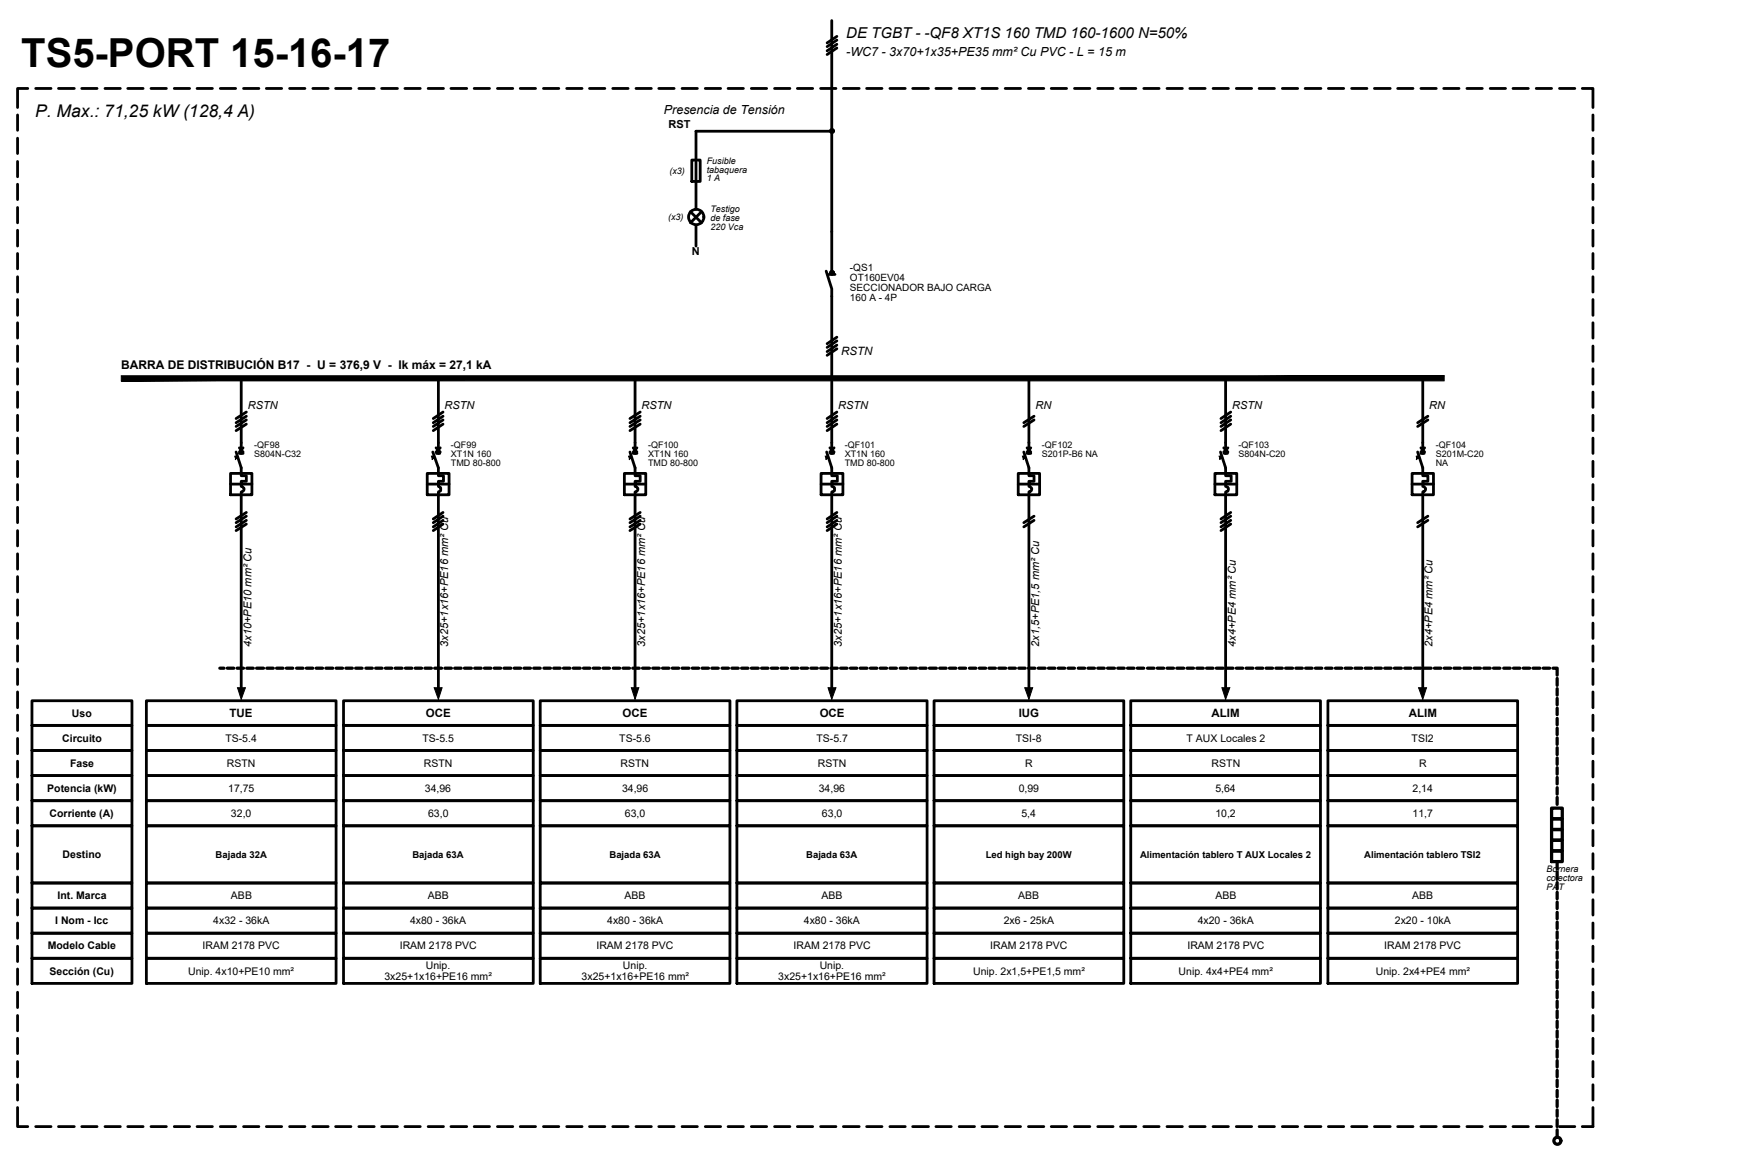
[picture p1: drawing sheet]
<svg xmlns="http://www.w3.org/2000/svg" width="159mm" height="106mm" viewBox="0 0 159 106" stroke-linecap="round" stroke-linejoin="round" font-family="sans-serif">
<!-- layer: UNI-MARCO -->
<g fill="none" stroke="#000" stroke-width=".25">
<path d="M1.6 10.5v1.4M1.6 12.6v1.4M1.6 14.7v1.4M1.6 16.8v1.4M1.6 18.9v1.4M2.5 8.1h-.9v1.7M3.2 8.1h1.4M5.3 8.1h1.5M7.4 8.1h1.4M9.6 8.1h1.4M11.6 8.1h1.4M13.7 8.1h1.4"/>
<path d="M15.9 8.1h1.4M17.9 8.1h1.4M20.1 8.1h1.4M22.2 8.1h1.4M24.2 8.1h1.4M26.4 8.1h1.4M28.5 8.1h1.4M30.6 8.1h1.4M32.7 8.1h1.4M34.7 8.1h1.5M36.9 8.1h1.4M39 8.1h1.4"/>
<path d="M41.1 8.1h1.4M43.2 8.1h1.4M45.3 8.1h1.4M47.4 8.1h1.4M49.5 8.1h1.4M51.6 8.1h1.4M53.7 8.1h1.4M55.8 8.1h1.4M57.9 8.1h1.4M60 8.1h1.4M62.1 8.1h1.4M64.2 8.1h1.4"/>
<path d="M66.3 8.1h1.4M68.4 8.1h1.4M70.5 8.1h1.4M72.6 8.1h1.4M74.7 8.1h1.4M76.8 8.1h1.4M78.9 8.1h1.4M81 8.1h1.4M83.1 8.1h1.4M85.2 8.1h1.4M87.3 8.1h1.4M89.4 8.1h1.4"/>
<path d="M91.5 8.1h1.4M93.6 8.1h1.4M95.7 8.1h1.4M97.8 8.1h1.4M99.9 8.1h1.4M102 8.1h1.4M104.1 8.1h1.4M106.2 8.1h1.4M108.3 8.1h1.4M110.4 8.1h1.4M112.6 8.1h1.4M114.6 8.1h1.4"/>
<path d="M116.7 8.1h1.4M118.8 8.1h1.5M120.9 8.1h1.4M123.1 8.1h1.4M125.1 8.1h1.5M127.2 8.1h1.4M129.4 8.1h1.4M131.4 8.1h1.4M133.6 8.1h1.3M135.7 8.1h1.4M137.7 8.1h1.4M139.9 8.1h1.4"/>
<path d="M142 8.1h1.4M144.1 8.1h.9v1.7M145 10.5v1.4M145 12.6v1.4M145 14.7v1.4M145 16.8v1.4M145 18.9v1.4M1.6 21v1.4M1.6 23.1v1.4M1.6 25.2v1.4M1.6 27.3v1.4M1.6 29.4v1.4"/>
<path d="M1.6 31.5v1.4M1.6 33.6v1.4M1.6 35.7v1.4M1.6 37.8v1.4M1.6 39.9v1.4M145 21v1.4M145 23.1v1.4M145 25.2v1.4M145 27.3v1.4M145 29.4v1.4M145 31.5v1.4M145 33.6v1.4"/>
<path d="M145 35.7v1.4M145 37.8v1.4M145 39.9v1.4M1.6 42v1.4M1.6 44.1v1.4M1.6 46.2v1.4M1.6 48.3v1.4M1.6 50.4v1.4M1.6 52.5v1.4M1.6 54.6v1.4M1.6 56.7v1.4M1.6 58.8v1.4"/>
<path d="M145 42v1.4M145 44.1v1.4M145 46.2v1.4M145 48.3v1.4M145 50.4v1.4M145 52.5v1.4M145 54.6v1.4M145 56.7v1.4M145 58.8v1.4M1.6 60.9v1.4M1.6 63v1.4M1.6 65.1v1.4"/>
<path d="M1.6 67.2v1.4M1.6 69.3v1.5M1.6 71.4v1.4M1.6 73.5v1.4M1.6 75.6v1.4M1.6 77.7v1.4M1.6 79.9v1.3M145 60.9v1.4M145 63v1.4M145 65.1v1.4M145 67.2v1.4M145 69.3v1.5"/>
<path d="M145 71.4v1.4M145 73.5v1.4M145 75.6v1.4M145 77.7v1.4M145 79.9v1.3M1.6 81.9v1.4M1.6 84v1.4M1.6 86.2v1.4M1.6 88.2v1.4M1.6 90.4v1.3M1.6 92.5v1.4M1.6 94.5v1.4"/>
<path d="M1.6 96.7v1.4M1.6 98.8v1.4M145 81.9v1.4M145 84v1.4M145 86.2v1.4M145 88.2v1.4M145 90.4v1.3M145 92.5v1.4M145 94.5v1.4M145 96.7v1.4M145 98.8v1.4M1.6 100.8v1.8h.9"/>
<path d="M3.2 102.6h1.4M5.3 102.6h1.5M7.4 102.6h1.4M9.6 102.6h1.4M11.6 102.6h1.4M13.7 102.6h1.4M15.9 102.6h1.4M17.9 102.6h1.4M20.1 102.6h1.4M22.2 102.6h1.4M24.2 102.6h1.4M26.4 102.6h1.4"/>
<path d="M28.5 102.6h1.4M30.6 102.6h1.4M32.7 102.6h1.4M34.7 102.6h1.5M36.9 102.6h1.4M39 102.6h1.4M41.1 102.6h1.4M43.2 102.6h1.4M45.3 102.6h1.4M47.4 102.6h1.4M49.5 102.6h1.4M51.6 102.6h1.4"/>
<path d="M53.7 102.6h1.4M55.8 102.6h1.4M57.9 102.6h1.4M60 102.6h1.4M62.1 102.6h1.4M64.2 102.6h1.4M66.3 102.6h1.4M68.4 102.6h1.4M70.5 102.6h1.4M72.6 102.6h1.4M74.7 102.6h1.4M76.8 102.6h1.4"/>
<path d="M78.9 102.6h1.4M81 102.6h1.4M83.1 102.6h1.4M85.2 102.6h1.4M87.3 102.6h1.4M89.4 102.6h1.4M91.5 102.6h1.4M93.6 102.6h1.4M95.7 102.6h1.4M97.8 102.6h1.4M99.9 102.6h1.4M102 102.6h1.4"/>
<path d="M104.1 102.6h1.4M106.2 102.6h1.4M108.3 102.6h1.4M110.4 102.6h1.4M112.6 102.6h1.4M114.6 102.6h1.4M116.7 102.6h1.4M118.8 102.6h1.5M120.9 102.6h1.4M123.1 102.6h1.4M125.1 102.6h1.5M127.2 102.6h1.4"/>
<path d="M129.4 102.6h1.4M131.4 102.6h1.4M133.6 102.6h1.3M135.7 102.6h1.4M137.7 102.6h1.4M139.9 102.6h1.4M142 102.6h1.4M145 100.8v1.8h-.9"/>
</g>
<!-- layer: UNI-LIN -->
<g fill="none" stroke="#000" stroke-width=".25">
<path d="M62.9 19.3l1 1M63 14.6h.7v1.9h-.7zM63.9 19.3l-1 1M75.7 11.9h-12.3v7.2M75.7 1.9v22.8M76.2 4.4l-.9 .6M76.2 4l-.9 .6M76.2 3.7l-.9 .5M76.2 3.3l-.9 .6M22 34.5v6.8M22.4 38.6l-.9 .6M22.4 38.2l-.9 .6"/>
<path d="M22.4 37.9l-.9 .6M22.4 37.5l-.9 .6M39.9 34.5v6.8M40.3 38.6l-.9 .6M40.3 38.2l-.9 .6M40.3 37.9l-.9 .6M40.3 37.5l-.9 .6M57.8 34.5v6.8M58.3 38.6l-.9 .6M58.3 38.2l-.9 .6M58.3 37.9l-.9 .6M58.3 37.5l-.9 .6"/>
<path d="M63.4 20.5v1.9M75.2 24.7l.5 1.6v15M75.5 25h.5M76.2 31.8l-.9 .6M76.2 31.4l-.9 .6M76.2 31l-.9 .6M76.2 30.7l-.9 .6M76.2 38.6l-.9 .6M76.2 38.2l-.9 .6M76.2 37.9l-.9 .6M76.2 37.5l-.9 .6M93.7 34.5v6.8"/>
<path d="M94.1 38.2l-.9 .6M94.1 37.9l-.9 .6M111.6 34.5v6.8M112 38.6l-.8 .6M112 38.2l-.8 .6M112 37.9l-.8 .6M112 37.5l-.8 .6M129.5 34.5v6.8M130 38.2l-.9 .6M130 37.9l-.9 .6M21 43.1h1.9v2h-1.9zM21 44.1h1.9"/>
<path d="M21.5 41.2l.5 1.4v.7h.4v.5h-.4v.5a.25 .25 0 0 1 .2 .2 .25 .25 0 0 1-.2 .3v18M21.8 40.8l.3 .4M21.8 41.3h.3M22.1 40.8l-.3 .4M22.4 47.7l-.9 .6M22.4 47.4l-.9 .6M22.4 47l-.9 .6M22.4 46.7l-.9 .6M38.9 43.1h2v2h-2zM38.9 44.1h2M39.4 41.2l.5 1.4v.7h.5v.5h-.5v.5a.26 .26 0 0 1 .2 .2 .26 .26 0 0 1-.2 .3v18M39.7 40.8l.4 .4"/>
<path d="M39.7 41.3h.3M40.1 40.8l-.4 .4M40.3 47.7l-.9 .6M40.3 47.4l-.9 .6M40.3 47l-.9 .6M40.3 46.7l-.9 .6M56.8 43.1h2v2h-2zM56.8 44.1h2M57.4 41.2l.4 1.4v.7h.5v.5h-.5v.5a.25 .25 0 0 1 .3 .2 .25 .25 0 0 1-.3 .3v18M57.6 41.3h.4M57.6 40.8l.4 .4M58 40.8l-.4 .4"/>
<path d="M58.3 47.7l-.9 .6M58.3 47.4l-.9 .6M58.3 47l-.9 .6M58.3 46.7l-.9 .6M74.8 43.1h1.9v2h-1.9zM74.8 44.1h1.9M75.3 41.2l.4 1.4v.7h.5v.5h-.5v.5a.25 .25 0 0 1 .3 .2 .25 .25 0 0 1-.3 .3v18M75.6 40.8l.3 .4M75.6 41.3h.3M75.9 40.8l-.3 .4M76.2 47.7l-.9 .6M76.2 47.4l-.9 .6"/>
<path d="M76.2 47l-.9 .6M76.2 46.7l-.9 .6M92.7 43.1h1.9v2h-1.9zM92.7 44.1h1.9M93.2 41.2l.5 1.4v.7h.4v.5h-.4v.5a.25 .25 0 0 1 .2 .2 .25 .25 0 0 1-.2 .3v18M93.5 41.3h.3M93.5 40.8l.3 .4M93.8 40.8l-.3 .4M94.1 47.4l-.9 .6M94.1 47l-.9 .6M110.6 43.1h2v2h-2zM110.6 44.1h2"/>
<path d="M111.1 41.2l.5 1.4v.7h.5v.5h-.5v.5a.25 .25 0 0 1 .2 .2 .25 .25 0 0 1-.2 .3v18M111.4 40.8l.4 .4M111.5 41.3h.3M111.8 40.8l-.4 .4M112 47.7l-.8 .6M112 47.4l-.8 .6M112 47l-.8 .6M112 46.7l-.8 .6M128.6 43.1h1.9v2h-1.9zM128.6 44.1h1.9M129.1 41.2l.4 1.4v.7h.5v.5h-.5v.5a.25 .25 0 0 1 .3 .2 .25 .25 0 0 1-.3 .3v18M129.4 41.3h.3"/>
<path d="M129.4 40.8l.3 .4M129.7 40.8l-.3 .4M130 47.4l-.9 .6M130 47l-.9 .6"/>
<circle cx="63.4" cy="19.8" r=".7"/>
<circle cx="75.7" cy="11.9" r=".15"/>
<circle cx="75.7" cy="24.8" r=".15"/>
</g>
<!-- layer: UNI-BARRA -->
<path d="M11 34.2v.5l120.5-.5zM11 34.7l120.5-.5v.5z" fill="#000" stroke="#000" stroke-width=".09"/>
<!-- layer: UNI-TABLA -->
<g fill="none" stroke="#000" stroke-width=".25">
<path d="M2.9 63.8h9.1v2.3h-9.1zM2.9 66.1h9.1v2.2h-9.1zM2.9 68.3h9.1v2.3h-9.1zM2.9 70.6h9.1v2.3h-9.1zM2.9 72.9h9.1v2.3h-9.1zM2.9 75.2h9.1v5.2h-9.1zM13.3 63.8h17.3v2.3h-17.3zM13.3 66.1h17.3v2.2h-17.3zM13.3 68.3h17.3v2.3h-17.3zM13.3 70.6h17.3v2.3h-17.3zM13.3 72.9h17.3v2.3h-17.3zM13.3 75.2h17.3v5.2h-17.3z"/>
<path d="M31.3 63.8h17.2v2.3h-17.2zM31.3 66.1h17.2v2.2h-17.2zM31.3 68.3h17.2v2.3h-17.2zM31.3 70.6h17.2v2.3h-17.2zM31.3 72.9h17.2v2.3h-17.2zM31.3 75.2h17.2v5.2h-17.2zM49.2 63.8h17.3v2.3h-17.3zM49.2 66.1h17.3v2.2h-17.3zM49.2 68.3h17.3v2.3h-17.3zM49.2 70.6h17.3v2.3h-17.3zM49.2 72.9h17.3v2.3h-17.3zM49.2 75.2h17.3v5.2h-17.3z"/>
<path d="M67.1 63.8h17.3v2.3h-17.3zM67.1 66.1h17.3v2.2h-17.3zM67.1 68.3h17.3v2.3h-17.3zM67.1 70.6h17.3v2.3h-17.3zM67.1 72.9h17.3v2.3h-17.3zM67.1 75.2h17.3v5.2h-17.3zM85 63.8h17.3v2.3h-17.3zM85 66.1h17.3v2.2h-17.3zM85 68.3h17.3v2.3h-17.3zM85 70.6h17.3v2.3h-17.3zM85 72.9h17.3v2.3h-17.3zM85 75.2h17.3v5.2h-17.3z"/>
<path d="M102.9 63.8h17.3v2.3h-17.3zM102.9 66.1h17.3v2.2h-17.3zM102.9 68.3h17.3v2.3h-17.3zM102.9 70.6h17.3v2.3h-17.3zM102.9 72.9h17.3v2.3h-17.3zM102.9 75.2h17.3v5.2h-17.3zM120.9 63.8h17.3v2.3h-17.3zM120.9 66.1h17.3v2.2h-17.3zM120.9 68.3h17.3v2.3h-17.3zM120.9 70.6h17.3v2.3h-17.3zM120.9 72.9h17.3v2.3h-17.3zM120.9 75.2h17.3v5.2h-17.3z"/>
<path d="M2.9 80.4h9.1v2.3h-9.1zM2.9 82.7h9.1v2.3h-9.1zM2.9 85h9.1v2.3h-9.1zM2.9 87.3h9.1v2.2h-9.1zM13.3 80.4h17.3v2.3h-17.3zM13.3 82.7h17.3v2.3h-17.3zM13.3 85h17.3v2.3h-17.3zM13.3 87.3h17.3v2.2h-17.3zM31.3 80.4h17.2v2.3h-17.2zM31.3 82.7h17.2v2.3h-17.2zM31.3 85h17.2v2.3h-17.2zM31.3 87.3h17.2v2.2h-17.2z"/>
<path d="M49.2 80.4h17.3v2.3h-17.3zM49.2 82.7h17.3v2.3h-17.3zM49.2 85h17.3v2.3h-17.3zM49.2 87.3h17.3v2.2h-17.3zM67.1 80.4h17.3v2.3h-17.3zM67.1 82.7h17.3v2.3h-17.3zM67.1 85h17.3v2.3h-17.3zM67.1 87.3h17.3v2.2h-17.3zM85 80.4h17.3v2.3h-17.3zM85 82.7h17.3v2.3h-17.3zM85 85h17.3v2.3h-17.3zM85 87.3h17.3v2.2h-17.3z"/>
<path d="M102.9 80.4h17.3v2.3h-17.3zM102.9 82.7h17.3v2.3h-17.3zM102.9 85h17.3v2.3h-17.3zM102.9 87.3h17.3v2.2h-17.3zM120.9 80.4h17.3v2.3h-17.3zM120.9 82.7h17.3v2.3h-17.3zM120.9 85h17.3v2.3h-17.3zM120.9 87.3h17.3v2.2h-17.3z"/>
</g>
<!-- layer: UNI-LIN -->
<g fill="#000" stroke="#000" stroke-width=".09">
<path d="M21.6 62.6h.7l-.3 1.1zM39.5 62.6h.7l-.3 1.1zM57.5 62.6h.7l-.4 1.1zM75.4 62.6h.7l-.4 1.1zM93.3 62.6h.7l-.3 1.1zM111.2 62.6h.8l-.4 1.1zM129.1 62.6h.8l-.4 1.1z"/>
<path d="M21.6 41.5l.1 .2-.2 .1zM21.4 41.5l.1 .3 .1-.3z"/>
<path d="M39.5 41.5l.1 .2-.2 .1zM39.3 41.5l.1 .3 .1-.3z"/>
<path d="M57.4 41.5l.1 .2-.2 .1zM57.2 41.5l.1 .3 .1-.3z"/>
<path d="M75.4 41.5l.1 .2-.3 .1zM75.1 41.5l.1 .3 .2-.3z"/>
<path d="M93.3 41.5l.1 .2-.2 .1zM93.1 41.5l.1 .3 .1-.3z"/>
<path d="M111.2 41.5l.1 .2-.2 .1zM111 41.5l.1 .3 .1-.3z"/>
<path d="M129.1 41.5l.1 .2-.2 .1zM128.9 41.5l.1 .3 .1-.3z"/>
</g>
<!-- layer: UNI-PAT -->
<g fill="none" stroke="#000" stroke-width=".3">
<path d="M20 60.8h.4M20.7 60.8h.6M21.6 60.8h.6M22.5 60.8h.6M23.4 60.8h.6M24.3 60.8h.6M25.2 60.8h.6M26.1 60.8h.6M27 60.8h.6M27.9 60.8h.6M28.8 60.8h.6M29.7 60.8h.6"/>
<path d="M30.6 60.8h.6M31.5 60.8h.6M32.4 60.8h.6M33.3 60.8h.6M34.2 60.8h.6M35.1 60.8h.6M36 60.8h.6M36.9 60.8h.6M37.8 60.8h.6M38.7 60.8h.6M39.6 60.8h.6M40.5 60.8h.6"/>
<path d="M41.4 60.8h.6M42.3 60.8h.6M43.2 60.8h.6M44.1 60.8h.6M45 60.8h.6M45.9 60.8h.6M46.8 60.8h.6M47.7 60.8h.6M48.6 60.8h.6M49.5 60.8h.6M50.4 60.8h.6M51.3 60.8h.6"/>
<path d="M52.2 60.8h.6M53.1 60.8h.6M54 60.8h.6M54.9 60.8h.6M55.8 60.8h.6M56.7 60.8h.6M57.6 60.8h.6M58.5 60.8h.6M59.4 60.8h.6M60.3 60.8h.6M61.2 60.8h.6M62.1 60.8h.6"/>
<path d="M63 60.8h.6M63.9 60.8h.6M64.8 60.8h.6M65.7 60.8h.6M66.6 60.8h.6M67.5 60.8h.6M68.4 60.8h.6M69.3 60.8h.6M70.2 60.8h.6M71.1 60.8h.6M72 60.8h.6M72.9 60.8h.6"/>
<path d="M73.8 60.8h.6M74.7 60.8h.6M75.6 60.8h.6M76.5 60.8h.6M77.4 60.8h.6M78.3 60.8h.6M79.2 60.8h.6M80.1 60.8h.6M81 60.8h.6M81.9 60.8h.6M82.8 60.8h.6M83.7 60.8h.6"/>
<path d="M84.6 60.8h.6M85.5 60.8h.6M86.4 60.8h.6M87.3 60.8h.6M88.3 60.8h.5M89.1 60.8h.6M90 60.8h.6M90.9 60.8h.7M91.9 60.8h.5M92.7 60.8h.6M93.6 60.8h.6M94.5 60.8h.7"/>
<path d="M95.5 60.8h.5M96.3 60.8h.6M97.2 60.8h.6M98.2 60.8h.6M99.1 60.8h.5M99.9 60.8h.6M100.8 60.8h.7M101.8 60.8h.6M102.6 60.8h.6M103.5 60.8h.6M104.5 60.8h.6M105.4 60.8h.6"/>
<path d="M106.2 60.8h.6M107.1 60.8h.7M108.1 60.8h.6M109 60.8h.5M109.8 60.8h.6M110.7 60.8h.7M111.7 60.8h.6M112.6 60.8h.5M113.4 60.8h.7M114.4 60.8h.6M115.3 60.8h.6M116.2 60.8h.5"/>
<path d="M117 60.8h.7M118 60.8h.6M118.9 60.8h.6M119.8 60.8h.5M120.7 60.8h.6M121.6 60.8h.6M122.5 60.8h.6M123.3 60.8h.7M124.3 60.8h.6M125.2 60.8h.6M126.1 60.8h.6M126.9 60.8h.7"/>
<path d="M127.9 60.8h.6M128.8 60.8h.6M129.7 60.8h.6M130.6 60.8h.6M131.5 60.8h.6M132.4 60.8h.6M133.3 60.8h.6M134.2 60.8h.6M135.1 60.8h.6M136 60.8h.6M136.9 60.8h.6M137.8 60.8h.6"/>
<path d="M138.7 60.8h.6M139.6 60.8h.6M140.5 60.8h.6M141.3 77.5h.9v1h-.9zM141.3 76.5h.9v1h-.9zM141.3 75.5h.9v1h-.9zM141.3 74.6h.9v.9h-.9zM141.3 73.6h.9v1h-.9zM141.4 60.8h.4v.7M141.8 61.8v.6M141.8 62.7v.6M141.8 63.6v.6"/>
<path d="M141.8 64.5v.6M141.8 65.4v.6M141.8 66.3v.6M141.8 67.2v.6M141.8 68.1v.6M141.8 69v.6M141.8 69.9v.6M141.8 70.8v.6M141.8 71.7v.6M141.8 72.6v.6M141.8 78.5v.6M141.8 79.4v.7"/>
<path d="M141.8 80.4v.6M141.8 81.2v.6M141.8 82.1v.6M141.8 83.1v.6M141.8 84v.6M141.8 84.8v.6M141.8 85.7v.7M141.8 86.7v.6M141.8 87.6v.5M141.8 88.4v.6M141.8 89.3v.7M141.8 90.3v.6"/>
<path d="M141.8 91.2v.5M141.8 92v.7M141.8 93v.6M141.8 93.9v.6M141.8 94.8v.5M141.8 95.6v.7M141.8 96.6v.6M141.8 97.5v.6M141.8 98.4v.5M141.8 99.3v.6M141.8 100.2v.6M141.8 101.1v.6"/>
<path d="M141.8 102v.6M141.8 102.9v.7"/>
<circle cx="141.8" cy="103.9" r=".32"/>
</g>
<text font-size="3.6" x="1.9" y="6.1">TS5-PORT 15-16-17</text>
<text font-size="1.6" x="3.2" y="10.7">P. Max.: 71,25 kW (128,4 A)</text>
<text font-size="1.4" x="77" y="3.5">DE TGBT - -QF8 XT1S 160 TMD 160-1600 N=50%</text>
<g font-size="1.1">
<text x="77" y="5.1">-WC7 - 3x70+1x35+PE35 mm² Cu PVC - L = 15 m</text>
<text x="60.4" y="10.3">Presencia de Tensión</text>
<text x="11" y="33.6">BARRA DE DISTRIBUCIÓN B17 - U = 376,9 V - Ik máx = 27,1 kA</text>
</g>
<g font-size="1">
<text x="60.9" y="11.7">RST</text>
<text x="63" y="23.2">N</text>
<text x="76.6" y="32.4">RSTN</text>
<text x="22.6" y="37.2">RSTN</text>
<text x="40.5" y="37.2">RSTN</text>
<text x="58.4" y="37.2">RSTN</text>
<text x="76.3" y="37.2">RSTN</text>
<text x="94.3" y="37.2">RN</text>
<text x="112.2" y="37.2">RSTN</text>
<text x="130.1" y="37.2">RN</text>
<text x="22.9" y="58.9" transform="rotate(-90 22.9 58.9)">4x10+PE10 mm² Cu</text>
<text x="40.8" y="58.9" transform="rotate(-90 40.8 58.9)">3x25+1x16+PE16 mm² Cu</text>
<text x="58.7" y="58.9" transform="rotate(-90 58.7 58.9)">3x25+1x16+PE16 mm² Cu</text>
<text x="76.7" y="58.9" transform="rotate(-90 76.7 58.9)">3x25+1x16+PE16 mm² Cu</text>
<text x="94.6" y="58.9" transform="rotate(-90 94.6 58.9)">2x1,5+PE1,5 mm² Cu</text>
<text x="112.5" y="58.9" transform="rotate(-90 112.5 58.9)">4x4+PE4 mm² Cu</text>
<text x="130.4" y="58.9" transform="rotate(-90 130.4 58.9)">2x4+PE4 mm² Cu</text>
<text x="6.6" y="65.3">Uso</text>
<text x="20.9" y="65.3">TUE</text>
<text x="38.8" y="65.3">OCE</text>
<text x="56.7" y="65.3">OCE</text>
<text x="74.6" y="65.3">OCE</text>
<text x="92.7" y="65.3">IUG</text>
<text x="110.3" y="65.3">ALIM</text>
<text x="128.3" y="65.3">ALIM</text>
<text x="5.7" y="67.6">Circuito</text>
<text x="6.4" y="69.8">Fase</text>
<text x="20.5" y="67.6">TS-5.4</text>
<text x="20.6" y="69.8">RSTN</text>
<text x="38.5" y="67.6">TS-5.5</text>
<text x="38.6" y="69.8">RSTN</text>
<text x="56.4" y="67.6">TS-5.6</text>
<text x="56.5" y="69.8">RSTN</text>
<text x="74.3" y="67.6">TS-5.7</text>
<text x="74.5" y="69.8">RSTN</text>
<text x="92.5" y="67.6">TSI-8</text>
<text x="93.3" y="69.8">R</text>
<text x="108" y="67.6">T AUX Locales 2</text>
<text x="110.3" y="69.8">RSTN</text>
<text x="128.5" y="67.6">TSI2</text>
<text x="129.2" y="69.8">R</text>
<text x="4.3" y="72.1">Potencia (kW)</text>
<text x="4.5" y="74.4">Corriente (A)</text>
<text x="20.8" y="72.1">17,75</text>
<text x="21" y="74.4">32,0</text>
<text x="38.7" y="72.1">34,96</text>
<text x="39" y="74.4">63,0</text>
<text x="56.6" y="72.1">34,96</text>
<text x="56.9" y="74.4">63,0</text>
<text x="74.5" y="72.1">34,96</text>
<text x="74.8" y="74.4">63,0</text>
<text x="92.7" y="72.1">0,99</text>
<text x="93" y="74.4">5,4</text>
<text x="110.6" y="72.1">5,64</text>
<text x="110.6" y="74.4">10,2</text>
<text x="128.6" y="72.1">2,14</text>
<text x="128.6" y="74.4">11,7</text>
<text x="5.2" y="81.9">Int. Marca</text>
<text x="5.7" y="78.2">Destino</text>
<text x="21" y="81.9">ABB</text>
<text x="38.9" y="81.9">ABB</text>
<text x="56.8" y="81.9">ABB</text>
<text x="74.8" y="81.9">ABB</text>
<text x="92.7" y="81.9">ABB</text>
<text x="110.6" y="81.9">ABB</text>
<text x="128.6" y="81.9">ABB</text>
<text x="4.4" y="86.5">Modelo Cable</text>
<text x="4.5" y="88.7">Sección (Cu)</text>
<text x="5" y="84.2">I Nom - Icc</text>
<text x="17.1" y="88.7">Unip. 4x10+PE10 mm²</text>
<text x="18.4" y="86.5">IRAM 2178 PVC</text>
<text x="19.4" y="84.2">4x32 - 36kA</text>
<text x="35" y="89.3">3x25+1x16+PE16 mm²</text>
<text x="36.4" y="86.5">IRAM 2178 PVC</text>
<text x="37.3" y="84.2">4x80 - 36kA</text>
<text x="38.8" y="88.2">Unip.</text>
<text x="52.9" y="89.3">3x25+1x16+PE16 mm²</text>
<text x="54.3" y="86.5">IRAM 2178 PVC</text>
<text x="55.3" y="84.2">4x80 - 36kA</text>
<text x="56.7" y="88.2">Unip.</text>
<text x="70.9" y="89.3">3x25+1x16+PE16 mm²</text>
<text x="72.3" y="86.5">IRAM 2178 PVC</text>
<text x="73.2" y="84.2">4x80 - 36kA</text>
<text x="74.6" y="88.2">Unip.</text>
<text x="88.6" y="88.7">Unip. 2x1,5+PE1,5 mm²</text>
<text x="90.2" y="86.5">IRAM 2178 PVC</text>
<text x="91.4" y="84.2">2x6 - 25kA</text>
<text x="107.3" y="88.7">Unip. 4x4+PE4 mm²</text>
<text x="108.1" y="86.5">IRAM 2178 PVC</text>
<text x="109" y="84.2">4x20 - 36kA</text>
<text x="125.3" y="88.7">Unip. 2x4+PE4 mm²</text>
<text x="126" y="86.5">IRAM 2178 PVC</text>
<text x="127" y="84.2">2x20 - 10kA</text>
</g>
<g font-size=".9">
<text x="77.4" y="24.7">-QS1</text>
<text x="77.4" y="25.6">OT160EV04</text>
<text x="77.4" y="26.5">SECCIONADOR BAJO CARGA</text>
<text x="77.4" y="27.4">160 A - 4P</text>
<text x="19.6" y="78.1">Bajada 32A</text>
<text x="37.5" y="78.1">Bajada 63A</text>
<text x="55.5" y="78.1">Bajada 63A</text>
<text x="73.4" y="78.1">Bajada 63A</text>
<text x="89.7" y="78.1">Led high bay 200W</text>
<text x="103.8" y="78.1">Alimentación tablero T AUX Locales 2</text>
<text x="124.2" y="78.1">Alimentación tablero TSI2</text>
</g>
<g font-size=".8">
<text x="61" y="15.8">(x3)</text>
<text x="64.3" y="14.9">Fusible</text>
<text x="64.3" y="15.7">tabaquera</text>
<text x="64.3" y="16.5">1 A</text>
<text x="60.8" y="20.1">(x3)</text>
<text x="64.7" y="19.3">Testigo</text>
<text x="64.7" y="20.1">de fase</text>
<text x="64.7" y="20.9">220 Vca</text>
<text x="23.1" y="40.8">-QF98</text>
<text x="23.1" y="41.6">S804N-C32</text>
<text x="41.1" y="40.8">-QF99</text>
<text x="41.1" y="41.6">XT1N 160</text>
<text x="59" y="40.8">-QF100</text>
<text x="59" y="41.6">XT1N 160</text>
<text x="76.9" y="40.8">-QF101</text>
<text x="76.9" y="41.6">XT1N 160</text>
<text x="94.9" y="40.8">-QF102</text>
<text x="94.9" y="41.6">S201P-B6 NA</text>
<text x="112.8" y="40.8">-QF103</text>
<text x="112.8" y="41.6">S804N-C20</text>
<text x="130.7" y="40.8">-QF104</text>
<text x="130.7" y="41.6">S201M-C20</text>
<text x="41.1" y="42.4">TMD 80-800</text>
<text x="59" y="42.4">TMD 80-800</text>
<text x="76.9" y="42.4">TMD 80-800</text>
<text x="130.7" y="42.4">NA</text>
<text x="140.8" y="79.4">Bornera</text>
<text x="140.8" y="80.2">colectora</text>
<text x="140.8" y="81.1">PAT</text>
</g>
</svg>
